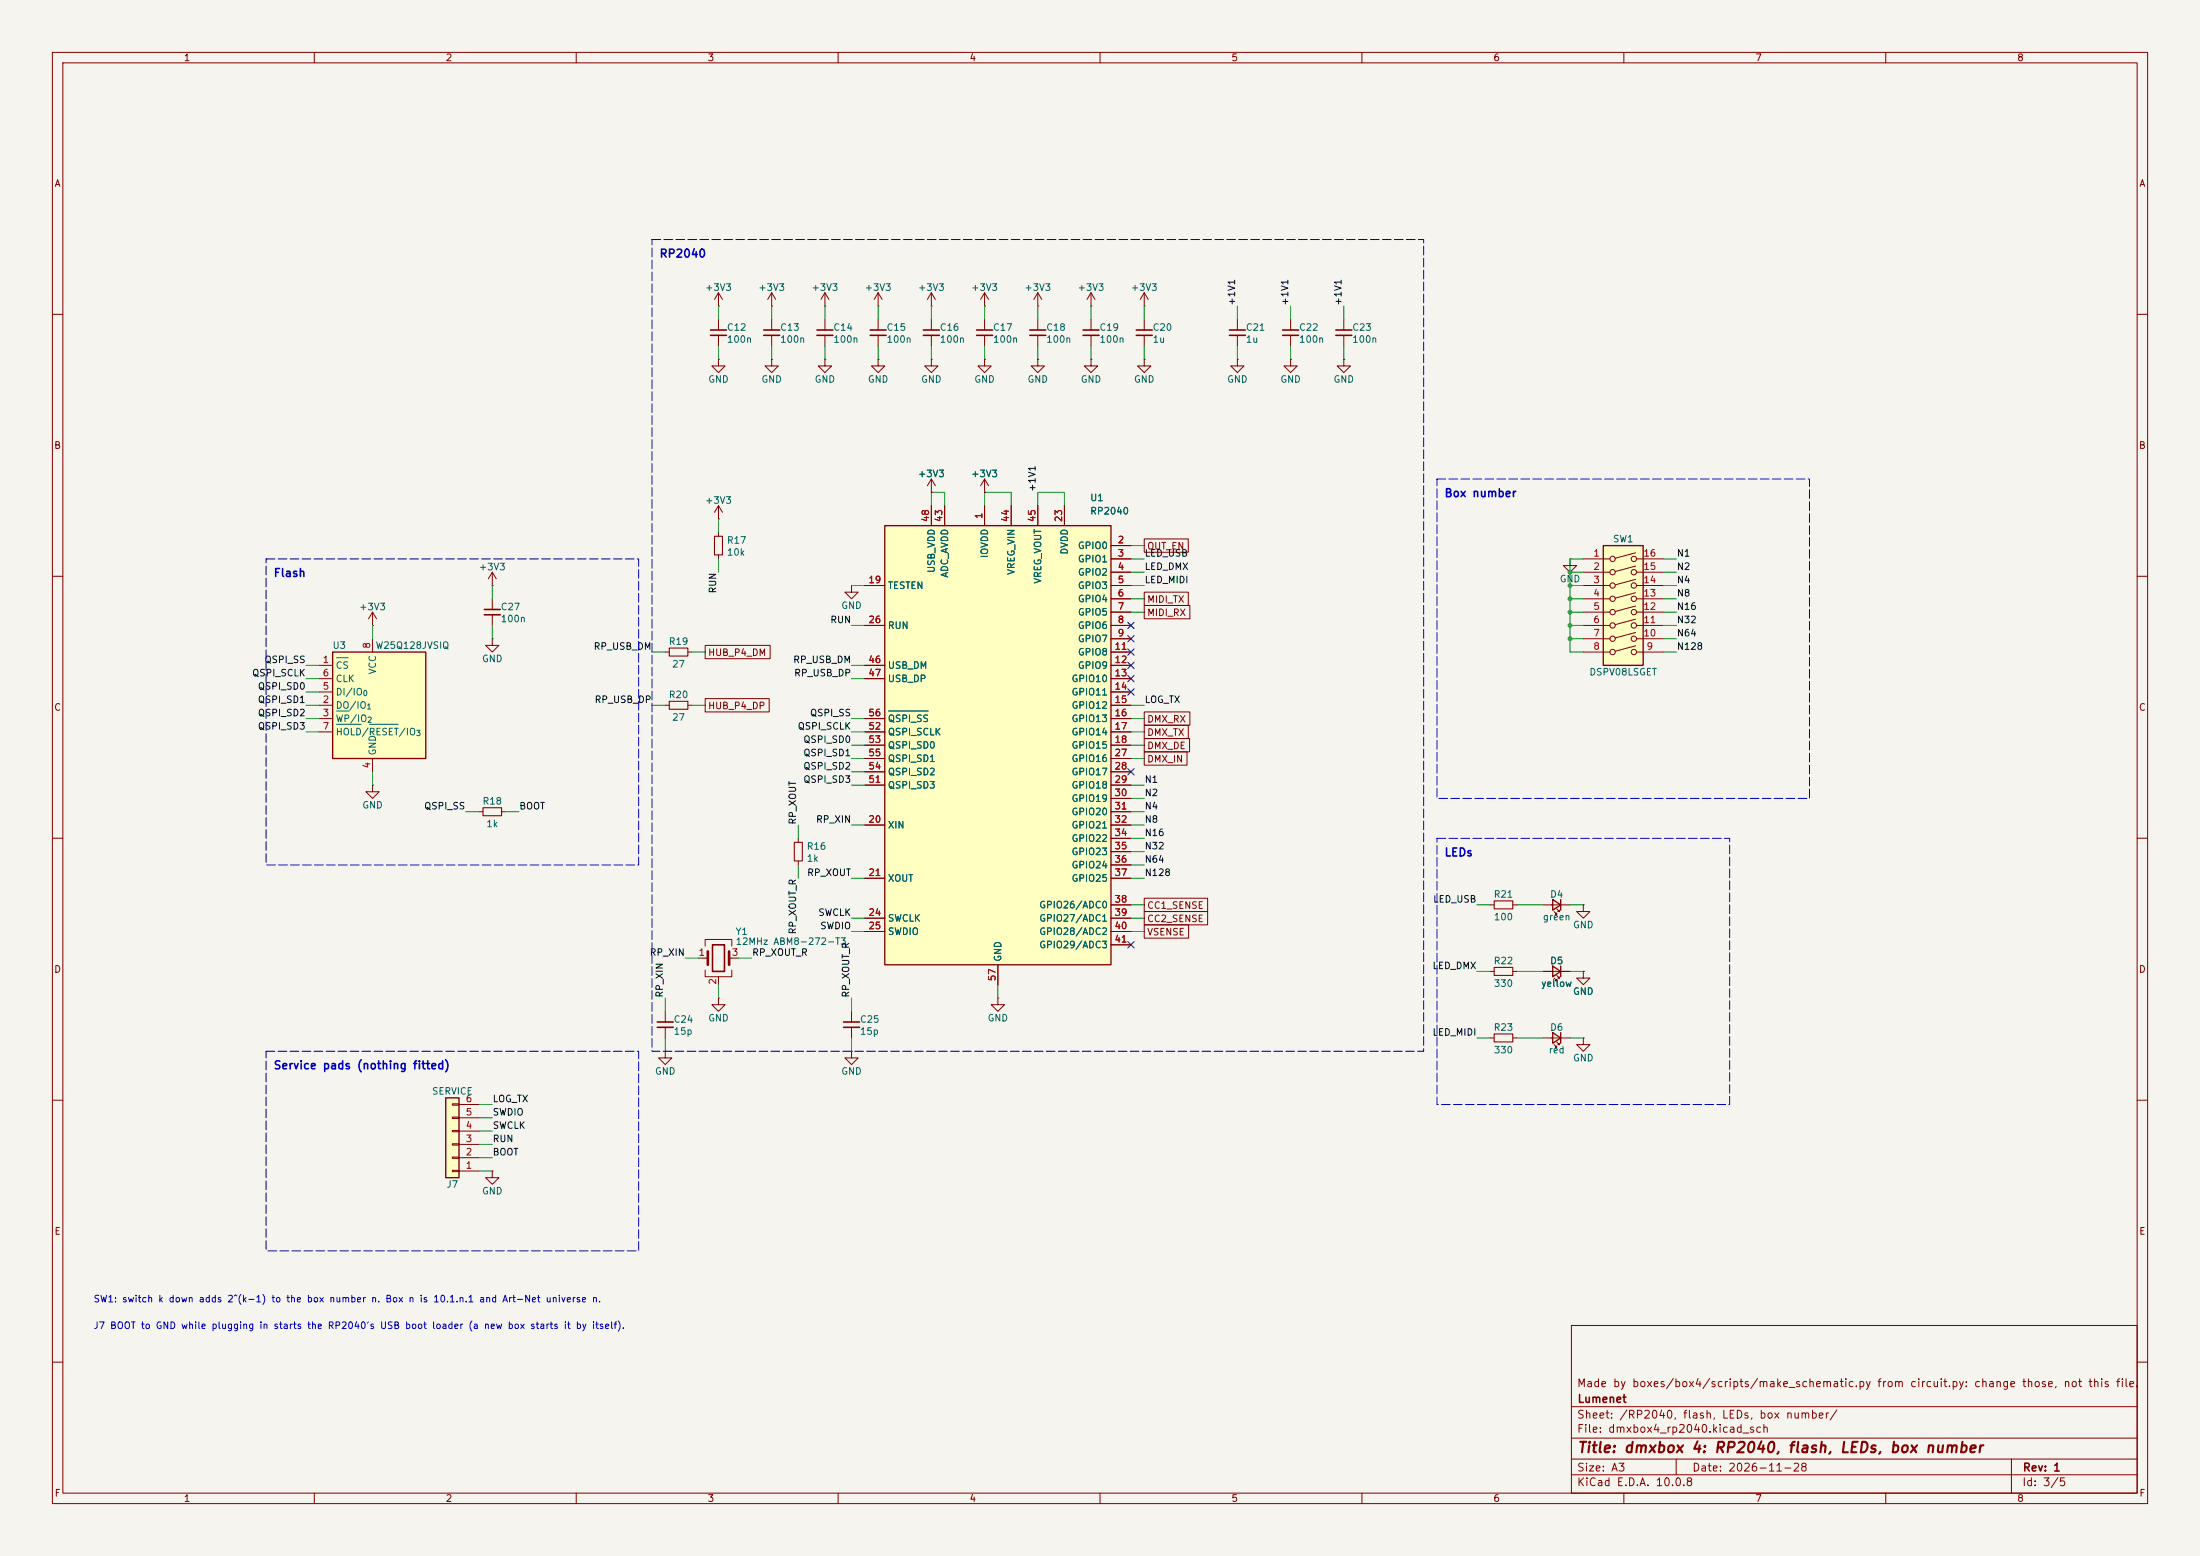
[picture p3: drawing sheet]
<svg xmlns="http://www.w3.org/2000/svg" width="420mm" height="297mm" viewBox="0 0 420 297" stroke-linecap="round" stroke-linejoin="round" font-family="sans-serif">
<path d="M0 0h420v297h-420z" fill="#f5f4ef" stroke="#f5f4ef" stroke-width=".19"/>
<g fill="none" stroke="#840000" stroke-width=".19">
<path d="M10 10h400v277h-400zM12 12h396v273h-396zM60 10v2M110 10v2M160 10v2M210 10v2M260 10v2M310 10v2M360 10v2M147.3 58.4h.1M147.3 55.9v2.5M147.3 55.9l-.7 1.3"/>
<path d="M147.3 55.9l.8 1.3M157.5 58.4h.1M157.5 55.9l-.8 1.3M157.5 55.9l.7 1.3M157.5 55.9v2.5M167.6 58.4h.1M167.6 55.9v2.5M167.6 55.9l-.7 1.3M167.6 55.9l.8 1.3M10 60h2M147.3 61v2M147.3 64v2"/>
<path d="M167.6 68.6v1.3h1.3l-1.3 1.2-1.2-1.2h1.2M167.6 68.6h.1M167.6 61v2M167.6 64v2M218.4 61v2M218.4 64v2M236.2 68.6v1.3h1.3l-1.3 1.2-1.3-1.2h1.3M236.2 68.6h.1M246.4 68.6v1.3h1.2l-1.2 1.2-1.3-1.2h1.3M246.4 68.6h.1M256.5 68.6v1.3h1.3l-1.3 1.2-1.2-1.2h1.2M256.5 68.6h.1"/>
<path d="M256.5 61v2M256.5 64v2M408 60h2M10 110h2M408 110h2M10 160h2M71.1 149.9v1.2h1.3l-1.3 1.3-1.3-1.3h1.3M71.1 149.9h.1M408 160h2M190.5 190.5v1.3h1.3l-1.3 1.2-1.3-1.2h1.3M190.5 190.5h.1M10 210h2"/>
<path d="M408 210h2M300 253h108v32h-108zM10 260h2M300 278.5h108M300 274.5h108M300 268.5h108M320 278.5v3M384 278.5v6.5M408 260h2M60 285v2M110 285v2M160 285v2"/>
<path d="M210 285v2M260 285v2M300 281.5h108M310 285v2M360 285v2"/>
</g>
<path d="M145.8 63h3M145.8 64h3M166.1 63h3.1M166.1 64h3.1M216.9 63h3.1M216.9 64h3.1M255 63h3.1M255 64h3.1" fill="none" stroke="#840000" stroke-width=".3"/>
<path d="M168.9 100.3h43.2v83.9h-43.2z" fill="#ffffc2"/>
<path d="M168.9 100.3h43.2v83.9h-43.2z" fill="none" stroke="#840000" stroke-width=".25"/>
<g fill="none" stroke="#840000" stroke-width=".19">
<path d="M157.5 61v2M157.5 64v2M177.8 96.5v3.8M180.3 96.5v3.8M188 96.5v3.8M193 96.5v3.8M198.1 96.5v3.8M203.2 96.5v3.8M137.2 101.6v.8M137.2 105.9v.8M165.1 111.8h3.8M165.1 119.4h3.8"/>
<path d="M212.1 104.1h3.8M212.1 106.7h3.8M212.1 109.2h3.8M212.1 111.8h3.8M212.1 114.3h3.8M212.1 116.8h3.8M212.1 119.4h3.8M127 124.5h.8M127 134.6h.8M131.3 124.5h.8M131.3 134.6h.8M165.1 127h3.8"/>
<path d="M165.1 129.5h3.8M165.1 137.2h3.8M165.1 139.7h3.8M212.1 121.9h3.8M212.1 124.5h3.8M212.1 127h3.8M212.1 129.5h3.8M212.1 132.1h3.8M212.1 134.6h3.8M212.1 137.2h3.8M212.1 139.7h3.8M165.1 142.2h3.8"/>
<path d="M165.1 157.5h3.8M165.1 144.8h3.8M165.1 147.3h3.8M165.1 149.9h3.8M212.1 142.2h3.8M212.1 157.5h3.8M212.1 144.8h3.8M212.1 147.3h3.8M212.1 149.9h3.8M212.1 152.4h3.8M212.1 154.9h3.8M165.1 167.6h3.8"/>
<path d="M165.1 175.3h3.8M165.1 177.8h3.8M212.1 167.6h3.8M212.1 175.3h3.8M212.1 177.8h3.8M212.1 160h3.8M212.1 162.6h3.8M212.1 165.1h3.8M212.1 172.7h3.8M190.5 184.2v3.8M212.1 180.3h3.8"/>
</g>
<path d="M169.6 135.7h7.6" fill="none" stroke="#006464" stroke-width=".19"/>
<path d="M136.4 102.4h1.5v3.5h-1.5zM127.8 123.7h3.5v1.5h-3.5zM127.8 133.9h3.5v1.5h-3.5z" fill="none" stroke="#840000" stroke-width=".2"/>
<path d="M156 63h3M156 64h3" fill="none" stroke="#840000" stroke-width=".3"/>
<path d="M63.5 124.5h17.8v20.3h-17.8z" fill="#ffffc2"/>
<path d="M63.5 124.5h17.8v20.3h-17.8zM296.4 197.1l1.5 1-1.5 1zM296.4 184.4l1.5 1-1.5 1zM297.9 184.4v2M297.9 197.1v2" fill="none" stroke="#840000" stroke-width=".25"/>
<g fill="none" stroke="#840000" stroke-width=".19">
<path d="M208.3 58.4h.1M208.3 55.9v2.5M208.3 55.9l-.8 1.3M208.3 55.9l.7 1.3M218.4 58.4h.1M218.4 55.9l-.7 1.3M218.4 55.9l.8 1.3M218.4 55.9v2.5M198.1 61v2M198.1 64v2M208.3 68.6v1.3h1.2l-1.2 1.2-1.3-1.2h1.3M208.3 68.6h.1"/>
<path d="M208.3 61v2M208.3 64v2M218.4 68.6v1.3h1.3l-1.3 1.2-1.2-1.2h1.2M218.4 68.6h.1M236.2 61v2M236.2 64v2M246.4 61v2M246.4 64v2M162.6 111.8v1.2h1.2l-1.2 1.3-1.3-1.3h1.3M162.6 111.8h.1M61 127h2.5M61 134.6h2.5"/>
<path d="M61 137.2h2.5M61 132.1h2.5M61 129.5h2.5M61 139.7h2.5M71.1 121.9v2.6M71.1 144.8v2.5M152.4 160v.8M152.4 164.3v.8M133.3 182.9h1.8M134.6 180.6v-1.3h5.1v1.3M134.6 185.2v1.2h5.1v-1.2M137.2 186.4v1.6"/>
<path d="M139.2 182.9h1.8M284.5 198.1h.7M284.5 185.4h.7M288.8 198.1h.8M288.8 185.4h.8M294.6 198.1h5.1M294.6 185.4h5.1M296.7 199.4l.5 .5h-.3h.3v-.3M296.7 186.7l.5 .5h-.3h.3v-.3M297.2 198.9l.5 .5h-.3h.3v-.3M297.2 186.2l.5 .5h-.3h.3v-.3M162.6 200.7v1.2h1.2l-1.2 1.3-1.3-1.3h1.3"/>
<path d="M162.6 200.7h.1M94 223.5v1.3h1.2l-1.2 1.3-1.3-1.3h1.3M94 223.5h.1"/>
</g>
<path d="M64.2 125.6h2.3M64.2 135.7h2.5M64.2 138.3h4.7M70.5 138.3h5.5" fill="none" stroke="#006464" stroke-width=".19"/>
<path d="M151.6 160.8h1.6v3.5h-1.6zM285.2 184.7h3.6v1.5h-3.6zM285.2 197.4h3.6v1.5h-3.6z" fill="none" stroke="#840000" stroke-width=".2"/>
<path d="M196.6 63h3M196.6 64h3M206.8 63h3M206.8 64h3M234.7 63h3M234.7 64h3M244.9 63h3M244.9 64h3M136 180.3h2.3v5.1h-2.3z" fill="none" stroke="#840000" stroke-width=".3"/>
<path d="M135.1 181.6v2.6M139.2 181.6v2.6" fill="none" stroke="#840000" stroke-width=".51"/>
<path d="M85.1 209.6h2.5v15.2h-2.5z" fill="#ffffc2"/>
<path d="M85.1 209.6h2.5v15.2h-2.5z" fill="none" stroke="#840000" stroke-width=".25"/>
<g fill="none" stroke="#840000" stroke-width=".19">
<path d="M188 58.4h.1M188 55.9v2.5M188 55.9l-.8 1.3M188 55.9l.7 1.3M198.1 58.4h.1M198.1 55.9l-.7 1.3M198.1 55.9l.8 1.3M198.1 55.9v2.5M188 68.6v1.3h1.2l-1.2 1.2-1.3-1.2h1.3M188 68.6h.1M188 61v2M188 64v2"/>
<path d="M198.1 68.6v1.3h1.3l-1.3 1.2-1.3-1.2h1.3M198.1 68.6h.1M71.1 119.4h.1M71.1 116.8l-.7 1.3M71.1 116.8l.8 1.3M71.1 116.8v2.6M94 111.8h.1M94 109.2l-.8 1.3M94 109.2l.7 1.3M94 109.2v2.6M127 193v2.1M127 196.1v2"/>
<path d="M137.2 190.5v1.3h1.2l-1.2 1.2-1.3-1.2h1.3M137.2 190.5h.1M86.4 218.3h1.2v.3h-1.2zM86.4 215.8h1.2v.2h-1.2zM86.4 213.2h1.2v.3h-1.2zM86.4 210.7h1.2v.2h-1.2zM87.6 218.4h3.8M87.6 215.9h3.8M87.6 213.4h3.8M87.6 210.8h3.8M127 200.7v1.2h1.3l-1.3 1.3-1.3-1.3h1.3M127 200.7h.1"/>
<path d="M86.4 223.4h1.2v.2h-1.2zM86.4 220.9h1.2v.2h-1.2zM87.6 223.5h3.8M87.6 221h3.8"/>
</g>
<path d="M186.4 63h3.1M186.4 64h3.1M125.5 195.1h3M125.5 196.1h3" fill="none" stroke="#840000" stroke-width=".3"/>
<path d="M306.1 104.1h7.6v22.9h-7.6z" fill="#ffffc2"/>
<g fill="none" stroke="#840000" stroke-width=".19">
<path d="M137.2 58.4h.1M137.2 55.9v2.5M137.2 55.9l-.8 1.3M137.2 55.9l.7 1.3M177.8 58.4h.1M177.8 55.9v2.5M177.8 55.9l-.8 1.3M177.8 55.9l.8 1.3M137.2 68.6v1.3h1.2l-1.2 1.2-1.3-1.2h1.3M137.2 68.6h.1M137.2 61v2M137.2 64v2"/>
<path d="M147.3 68.6v1.3h1.3l-1.3 1.2-1.3-1.2h1.3M147.3 68.6h.1M157.5 68.6v1.3h1.2l-1.2 1.2-1.3-1.2h1.3M157.5 68.6h.1M177.8 68.6v1.3h1.3l-1.3 1.2-1.3-1.2h1.3M177.8 68.6h.1M177.8 61v2M177.8 64v2M137.2 99.1h.1M137.2 96.5l-.8 1.3M137.2 96.5l.7 1.3M137.2 96.5v2.6"/>
<path d="M177.8 94h.1M177.8 91.4l-.8 1.3M177.8 91.4l.8 1.3M177.8 91.4v2.6M177.8 96.5v3.8M180.3 96.5v3.8M188 94h.1M188 91.4l-.8 1.3M188 91.4l.7 1.3M188 91.4v2.6M188 96.5v3.8M193 96.5v3.8"/>
<path d="M198.1 96.5v3.8M203.2 96.5v3.8M94 114.3v2M94 117.3v2.1M165.1 111.8h3.8M165.1 119.4h3.8M212.1 106.7h3.8M212.1 109.2h3.8M212.1 111.8h3.8M212.1 114.3h3.8M212.1 116.8h3.8M212.1 119.4h3.8"/>
<path d="M212.1 104.1h3.8M218.4 115.6h8.8v2.5h-8.8zM218.4 102.9h8.4v2.5h-8.4zM218.4 113h8.4v2.6h-8.4zM299.7 106.7v1.3h1.3l-1.3 1.2-1.3-1.2h1.3M299.7 106.7h.1M302.3 106.7h5M302.3 109.2h5M302.3 111.8h5M302.3 114.3h5M302.3 116.8h5M302.3 119.4h5"/>
<path d="M312.2 105.5l-3.8 1.1M312.2 108.1l-3.8 1M312.2 110.6l-3.8 1M312.2 113.1l-3.8 1.1M312.2 115.7l-3.8 1M312.2 118.2l-3.8 1M312.4 106.7h5.1M312.4 109.2h5.1M312.4 111.8h5.1M312.4 114.3h5.1M312.4 116.8h5.1M312.4 119.4h5.1"/>
<path d="M94 121.9v1.3h1.2l-1.2 1.3-1.3-1.3h1.3M94 121.9h.1M134.6 123.2h12.4v2.5h-12.4zM134.6 133.3h12.2v2.6h-12.2zM165.1 127h3.8M165.1 129.5h3.8M165.1 137.2h3.8M165.1 139.7h3.8M212.1 121.9h3.8M212.1 124.5h3.8M212.1 127h3.8M212.1 129.5h3.8"/>
<path d="M212.1 132.1h3.8M212.1 134.6h3.8M212.1 137.2h3.8M212.1 139.7h3.8M218.4 135.9h8.8v2.5h-8.8zM218.4 138.4h8.4v2.6h-8.4zM302.3 121.9h5M302.3 124.5h5M312.2 120.7l-3.8 1.1M312.2 123.3l-3.8 1M312.4 121.9h5.1M312.4 124.5h5.1"/>
<path d="M91.4 154.9h.8M95.8 154.9h.7M165.1 142.2h3.8M165.1 157.5h3.8M165.1 144.8h3.8M165.1 147.3h3.8M165.1 149.9h3.8M212.1 154.9h3.8M212.1 142.2h3.8M212.1 157.5h3.8M212.1 144.8h3.8M212.1 147.3h3.8"/>
<path d="M212.1 149.9h3.8M212.1 152.4h3.8M218.4 141h8.7v2.5h-8.7zM218.4 143.5h8.2v2.6h-8.2zM165.1 167.6h3.8M165.1 175.3h3.8M165.1 177.8h3.8M212.1 172.7h3.8M212.1 167.6h3.8M212.1 175.3h3.8M212.1 177.8h3.8M212.1 160h3.8"/>
<path d="M212.1 162.6h3.8M212.1 165.1h3.8M218.4 174h12.1v2.5h-12.1zM218.4 176.5h8.5v2.6h-8.5zM218.4 171.4h12.1v2.6h-12.1zM284.5 172.7h.7M288.8 172.7h.8M294.6 172.7h5.1M296.7 174l.5 .5h-.3h.3v-.3M297.2 173.5l.5 .5h-.3h.3v-.3M302.3 172.7v1.3h1.2l-1.2 1.3-1.3-1.3h1.3M302.3 172.7h.1"/>
<path d="M162.6 193v2.1M162.6 196.1v2M190.5 184.2v3.8M212.1 180.3h3.8M294.6 185.4h1.8M297.9 185.4h1.8M302.3 185.4v1.3h1.2l-1.2 1.3-1.3-1.3h1.3M302.3 185.4h.1M302.3 198.1v1.3h1.2l-1.2 1.3-1.3-1.3h1.3M302.3 198.1h.1"/>
<circle cx="307.8" cy="109.2" r=".51"/>
<circle cx="307.8" cy="119.4" r=".51"/>
<circle cx="307.8" cy="106.7" r=".51"/>
<circle cx="307.8" cy="114.3" r=".51"/>
<circle cx="307.8" cy="111.8" r=".51"/>
<circle cx="307.8" cy="116.8" r=".51"/>
<circle cx="311.9" cy="109.2" r=".51"/>
<circle cx="311.9" cy="119.4" r=".51"/>
<circle cx="311.9" cy="116.8" r=".51"/>
<circle cx="311.9" cy="111.8" r=".51"/>
<circle cx="311.9" cy="114.3" r=".51"/>
<circle cx="311.9" cy="106.7" r=".51"/>
<circle cx="307.8" cy="121.9" r=".51"/>
<circle cx="307.8" cy="124.5" r=".51"/>
<circle cx="311.9" cy="121.9" r=".51"/>
<circle cx="311.9" cy="124.5" r=".51"/>
</g>
<path d="M306.1 104.1h7.6v22.9h-7.6zM296.4 171.7l1.5 1-1.5 1zM297.9 171.7v2" fill="none" stroke="#840000" stroke-width=".25"/>
<path d="M135.6 63h3.1M135.6 64h3.1M176.3 63h3M176.3 64h3M92.5 116.3h3M92.5 117.3h3M161 195.1h3.1M161 196.1h3.1" fill="none" stroke="#840000" stroke-width=".3"/>
<path d="M92.2 154.2h3.6v1.5h-3.6zM285.2 172h3.6v1.5h-3.6z" fill="none" stroke="#840000" stroke-width=".2"/>
<g fill="none" stroke="#009600" stroke-width=".19">
<path d="M137.2 58.4v2.6M147.3 58.4v2.6M157.5 58.4v2.6M167.6 58.4v2.6M177.8 58.4v2.6M188 58.4v2.6M198.1 58.4v2.6M208.3 58.4v2.6M218.4 58.4v2.6M236.2 58.4v2.6M246.4 58.4v2.6M256.5 58.4v2.6"/>
<path d="M137.2 66v2.6M147.3 66v2.6M157.5 66v2.6M167.6 66v2.6M177.8 66v2.6M188 66v2.6M198.1 66v2.6M208.3 66v2.6M218.4 66v2.6M236.2 66v2.6M246.4 66v2.6M256.5 66v2.6"/>
<path d="M137.2 99.1v2.5M177.8 96.5v-2.5h2.5v2.5M188 96.5v-2.5h5v2.5M198.1 96.5v-2.5h5.1v2.5M71.1 119.4v2.5M94 111.8v2.5M94 119.4v2.5M137.2 106.7v2.5M162.6 111.8h2.5M162.6 119.4h2.5M215.9 106.7h2.5M215.9 104.1h2.5"/>
<path d="M215.9 109.2h2.5M215.9 111.8h2.5M215.9 114.3h2.5M215.9 116.8h2.5M299.7 109.2h2.6M299.7 111.8h2.6M299.7 114.3h2.6M299.7 116.8h2.6M299.7 119.4h2.6M302.3 106.7h-2.6v17.8h2.6M317.5 106.7h2.5M317.5 109.2h2.5"/>
<path d="M317.5 111.8h2.5M317.5 114.3h2.5M317.5 116.8h2.5M317.5 119.4h2.5M58.4 137.2h2.6M58.4 139.7h2.6M58.4 134.6h2.6M58.4 127h2.6M58.4 129.5h2.6M58.4 132.1h2.6M124.5 134.6h2.5M124.5 124.5h2.5"/>
<path d="M132.1 134.6h2.5M132.1 124.5h2.5M162.6 137.2h2.5M162.6 139.7h2.5M162.6 127h2.5M162.6 129.5h2.5M215.9 137.2h2.5M215.9 139.7h2.5M215.9 134.6h2.5M299.7 121.9h2.6M317.5 124.5h2.5M317.5 121.9h2.5"/>
<path d="M71.1 147.3v2.6M88.9 154.9h2.5M96.5 154.9h2.6M152.4 157.5v2.5M162.6 149.9h2.5M162.6 157.5h2.5M162.6 142.2h2.5M162.6 144.8h2.5M162.6 147.3h2.5M215.9 149.9h2.5M215.9 152.4h2.5M215.9 157.5h2.5"/>
<path d="M215.9 142.2h2.5M215.9 144.8h2.5M215.9 154.9h2.5M152.4 165.1v2.5M162.6 175.3h2.5M162.6 177.8h2.5M162.6 167.6h2.5M215.9 172.7h2.5M215.9 175.3h2.5M215.9 177.8h2.5M215.9 160h2.5M215.9 162.6h2.5"/>
<path d="M215.9 165.1h2.5M215.9 167.6h2.5M281.9 172.7h2.6M289.6 172.7h5M299.7 172.7h2.6M127 190.5v2.5M127 198.1v2.6M130.8 182.9h2.5M137.2 188v2.5M141 182.9h2.5M162.6 190.5v2.5M162.6 198.1v2.6"/>
<path d="M190.5 188v2.5M281.9 185.4h2.6M281.9 198.1h2.6M289.6 185.4h5M289.6 198.1h5M299.7 185.4h2.6M299.7 198.1h2.6M91.4 213.4h2.6M91.4 210.8h2.6M91.4 218.4h2.6M91.4 215.9h2.6M91.4 221h2.6"/>
<path d="M91.4 223.5h2.6"/>
</g>
<g fill="none" stroke="#000084" stroke-width=".19">
<path d="M215.3 118.8l1.2 1.2M216.5 118.8l-1.2 1.2M215.3 128.9l1.2 1.2M215.3 131.5l1.2 1.2M215.3 121.3l1.2 1.2M215.3 123.9l1.2 1.2M215.3 126.4l1.2 1.2M216.5 128.9l-1.2 1.2M216.5 131.5l-1.2 1.2M216.5 121.3l-1.2 1.2M216.5 123.9l-1.2 1.2M216.5 126.4l-1.2 1.2"/>
<path d="M215.3 146.7l1.2 1.2M216.5 146.7l-1.2 1.2M215.3 179.7l1.2 1.2M216.5 179.7l-1.2 1.2"/>
</g>
<path d="M124.5 45.7h147.3v155h-147.3zM274.3 91.4h71.1v61h-71.1zM50.8 106.7h71.1v58.4h-71.1zM274.3 160h55.9v50.8h-55.9zM50.8 200.7h71.1v38.1h-71.1z" fill="none" stroke="#0000c2" stroke-width=".19" stroke-dasharray="1.7 .6"/>
<path d="M169.6 135.7h7.6" fill="none" stroke="#006464" stroke-width=".19"/>
<g fill="#009600">
<circle cx="299.7" cy="109.2" r=".46"/>
<circle cx="299.7" cy="111.8" r=".46"/>
<circle cx="299.7" cy="114.3" r=".46"/>
<circle cx="299.7" cy="116.8" r=".46"/>
<circle cx="299.7" cy="119.4" r=".46"/>
<circle cx="299.7" cy="121.9" r=".46"/>
</g>
<text font-size="2" fill="#840000" x="301" y="277.8">Title: dmxbox 4: RP2040, flash, LEDs, box number</text>
<g font-size="1.5" fill="#0000c2">
<text x="125.8" y="49.5">RP2040</text>
<text x="275.6" y="95.3">Box number</text>
<text x="52.1" y="110.5">Flash</text>
<text x="275.6" y="163.8">LEDs</text>
<text x="52.1" y="204.5">Service pads (nothing fitted)</text>
</g>
<g font-size="1.5" fill="#840000">
<text x="300.9" y="265.1">Made by boxes/box4/scripts/make_schematic.py from circuit.py: change those, not this file.</text>
<text x="301" y="268.1">Lumenet</text>
<text x="300.9" y="273.8">File: dmxbox4_rp2040.kicad_sch</text>
<text x="300.9" y="271.1">Sheet: /RP2040, flash, LEDs, box number/</text>
<text x="300.9" y="281.2">Size: A3</text>
<text x="322.9" y="281.2">Date: 2026-11-28</text>
<text x="386" y="281.2">Rev: 1</text>
<text x="300.9" y="284">KiCad E.D.A. 10.0.8</text>
<text x="385.9" y="284">Id: 3/5</text>
</g>
<g font-size="1.3" fill="#840000">
<text x="35" y="12">1</text>
<text x="85" y="12">2</text>
<text x="135" y="12">3</text>
<text x="185" y="12">4</text>
<text x="235" y="12">5</text>
<text x="285" y="12">6</text>
<text x="335" y="12">7</text>
<text x="385" y="12">8</text>
<text x="10.3" y="36">A</text>
<text x="408.3" y="36">A</text>
<text x="10.2" y="86">B</text>
<text x="408.2" y="86">B</text>
<text x="218.9" y="105.2">OUT_EN</text>
<text x="218.9" y="117.9">MIDI_RX</text>
<text x="218.9" y="115.4">MIDI_TX</text>
<text x="135.1" y="125.5">HUB_P4_DM</text>
<text x="10.2" y="136">C</text>
<text x="135.1" y="135.7">HUB_P4_DP</text>
<text x="408.2" y="136">C</text>
<text x="218.9" y="138.2">DMX_RX</text>
<text x="218.9" y="140.8">DMX_TX</text>
<text x="218.9" y="143.3">DMX_DE</text>
<text x="218.9" y="145.8">DMX_IN</text>
<text x="218.9" y="173.8">CC1_SENSE</text>
<text x="218.9" y="176.3">CC2_SENSE</text>
<text x="218.9" y="178.9">VSENSE</text>
<text x="10.2" y="186">D</text>
<text x="408.2" y="186">D</text>
<text x="10.3" y="236">E</text>
<text x="408.3" y="236">E</text>
<text x="10.3" y="286">F</text>
<text x="35" y="287">1</text>
<text x="85" y="287">2</text>
<text x="135" y="287">3</text>
<text x="185" y="287">4</text>
<text x="235" y="287">5</text>
<text x="285" y="287">6</text>
<text x="335" y="287">7</text>
<text x="385" y="287">8</text>
<text x="408.3" y="286">F</text>
</g>
<g font-size="1.3" fill="#006464">
<text x="134.5" y="55.8">+3V3</text>
<text x="144.7" y="55.8">+3V3</text>
<text x="154.8" y="55.8">+3V3</text>
<text x="165" y="55.8">+3V3</text>
<text x="175.1" y="55.8">+3V3</text>
<text x="185.3" y="55.8">+3V3</text>
<text x="195.5" y="55.8">+3V3</text>
<text x="205.6" y="55.8">+3V3</text>
<text x="215.8" y="55.8">+3V3</text>
<text x="138.7" y="63.4">C12</text>
<text x="138.7" y="65.7">100n</text>
<text x="148.8" y="63.4">C13</text>
<text x="148.8" y="65.7">100n</text>
<text x="159" y="63.4">C14</text>
<text x="159" y="65.7">100n</text>
<text x="169.1" y="63.4">C15</text>
<text x="169.1" y="65.7">100n</text>
<text x="179.3" y="63.4">C16</text>
<text x="179.3" y="65.7">100n</text>
<text x="189.5" y="63.4">C17</text>
<text x="189.5" y="65.7">100n</text>
<text x="199.6" y="63.4">C18</text>
<text x="199.6" y="65.7">100n</text>
<text x="209.8" y="63.4">C19</text>
<text x="209.8" y="65.7">100n</text>
<text x="219.9" y="63.4">C20</text>
<text x="219.9" y="65.7">1u</text>
<text x="237.7" y="63.4">C21</text>
<text x="237.7" y="65.7">1u</text>
<text x="247.9" y="63.4">C22</text>
<text x="247.9" y="65.7">100n</text>
<text x="258" y="63.4">C23</text>
<text x="258" y="65.7">100n</text>
<text x="135.1" y="73.4">GND</text>
<text x="145.3" y="73.4">GND</text>
<text x="155.4" y="73.4">GND</text>
<text x="165.6" y="73.4">GND</text>
<text x="175.7" y="73.4">GND</text>
<text x="185.9" y="73.4">GND</text>
<text x="196.1" y="73.4">GND</text>
<text x="206.2" y="73.4">GND</text>
<text x="216.4" y="73.4">GND</text>
<text x="234.2" y="73.4">GND</text>
<text x="244.3" y="73.4">GND</text>
<text x="254.5" y="73.4">GND</text>
<text x="175.1" y="91.4">+3V3</text>
<text x="185.3" y="91.4">+3V3</text>
<text x="208" y="96">U1</text>
<text x="134.5" y="96.5">+3V3</text>
<text x="208" y="98.5">RP2040</text>
<text x="138.7" y="104.1">R17</text>
<text x="138.7" y="106.4">10k</text>
<text x="188.9" y="106.6" transform="rotate(-90 188.9 106.6)">IOVDD</text>
<text x="204.2" y="106" transform="rotate(-90 204.2 106)">DVDD</text>
<text x="205.7" y="105.1">GPIO0</text>
<text x="205.7" y="107.6">GPIO1</text>
<text x="307.8" y="103.8">SW1</text>
<text x="91.3" y="109.2">+3V3</text>
<text x="169.4" y="112.7">TESTEN</text>
<text x="178.8" y="109.5" transform="rotate(-90 178.8 109.5)">USB_VDD</text>
<text x="181.3" y="110.4" transform="rotate(-90 181.3 110.4)">ADC_AVDD</text>
<text x="194" y="109.8" transform="rotate(-90 194 109.8)">VREG_VIN</text>
<text x="199.1" y="111.5" transform="rotate(-90 199.1 111.5)">VREG_VOUT</text>
<text x="205.7" y="110.2">GPIO2</text>
<text x="205.7" y="112.7">GPIO3</text>
<text x="297.7" y="111.5">GND</text>
<text x="68.5" y="116.8">+3V3</text>
<text x="95.5" y="116.8">C27</text>
<text x="95.5" y="119.1">100n</text>
<text x="160.5" y="116.5">GND</text>
<text x="205.7" y="115.3">GPIO4</text>
<text x="205.7" y="117.8">GPIO5</text>
<text x="63.4" y="124.2">U3</text>
<text x="71.6" y="124.2">W25Q128JVSIQ</text>
<text x="127.6" y="123.4">R19</text>
<text x="169.4" y="120.3">RUN</text>
<text x="205.7" y="120.3">GPIO6</text>
<text x="205.7" y="122.9">GPIO7</text>
<text x="205.7" y="125.4">GPIO8</text>
<text x="64" y="128">CS</text>
<text x="64" y="130.5">CLK</text>
<text x="72.1" y="128.8" transform="rotate(-90 72.1 128.8)">VCC</text>
<text x="91.9" y="126.7">GND</text>
<text x="128.2" y="127.7">27</text>
<text x="169.4" y="128">USB_DM</text>
<text x="169.4" y="130.5">USB_DP</text>
<text x="204.5" y="130.5">GPIO10</text>
<text x="205.7" y="128">GPIO9</text>
<text x="303.3" y="129.2">DSPV08LSGET</text>
<text x="64" y="135.6">DO/IO</text>
<text x="64" y="133">DI/IO</text>
<text x="127.6" y="133.6">R20</text>
<text x="128.2" y="137.9">27</text>
<text x="204.5" y="133">GPIO11</text>
<text x="204.5" y="135.6">GPIO12</text>
<text x="64" y="138.1">WP/IO</text>
<text x="64" y="140.7">HOLD/RESET/IO</text>
<text x="169.4" y="140.7">QSPI_SCLK</text>
<text x="169.4" y="143.2">QSPI_SD0</text>
<text x="169.4" y="138.1">QSPI_SS</text>
<text x="204.5" y="138.1">GPIO13</text>
<text x="204.5" y="140.7">GPIO14</text>
<text x="204.5" y="143.2">GPIO15</text>
<text x="72.1" y="144.3" transform="rotate(-90 72.1 144.3)">GND</text>
<text x="169.4" y="148.3">QSPI_SD2</text>
<text x="169.4" y="145.7">QSPI_SD1</text>
<text x="204.5" y="145.7">GPIO16</text>
<text x="204.5" y="148.3">GPIO17</text>
<text x="69.1" y="154.6">GND</text>
<text x="92" y="153.9">R18</text>
<text x="169.4" y="150.8">QSPI_SD3</text>
<text x="204.5" y="150.8">GPIO18</text>
<text x="204.5" y="153.4">GPIO19</text>
<text x="204.5" y="155.9">GPIO20</text>
<text x="92.7" y="158.2">1k</text>
<text x="169.4" y="158.4">XIN</text>
<text x="204.5" y="158.4">GPIO21</text>
<text x="204.5" y="161">GPIO22</text>
<text x="153.9" y="162.5">R16</text>
<text x="153.9" y="164.8">1k</text>
<text x="204.5" y="163.5">GPIO23</text>
<text x="204.5" y="166.1">GPIO24</text>
<text x="169.4" y="168.6">XOUT</text>
<text x="198.3" y="173.7">GPIO26/ADC0</text>
<text x="204.5" y="168.6">GPIO25</text>
<text x="285" y="171.7">R21</text>
<text x="295.8" y="171.7">D4</text>
<text x="140.3" y="178.8">Y1</text>
<text x="169.4" y="176.2">SWCLK</text>
<text x="169.4" y="178.8">SWDIO</text>
<text x="198.3" y="176.2">GPIO27/ADC1</text>
<text x="198.3" y="178.8">GPIO28/ADC2</text>
<text x="285.1" y="176">100</text>
<text x="294.4" y="176">green</text>
<text x="300.2" y="177.5">GND</text>
<text x="140.3" y="180.7">12MHz ABM8-272-T3</text>
<text x="191.5" y="183.7" transform="rotate(-90 191.5 183.7)">GND</text>
<text x="198.3" y="181.3">GPIO29/ADC3</text>
<text x="285" y="184.4">R22</text>
<text x="295.8" y="184.4">D5</text>
<text x="285.1" y="188.7">330</text>
<text x="294.1" y="188.7">yellow</text>
<text x="300.2" y="190.2">GND</text>
<text x="128.5" y="195.5">C24</text>
<text x="128.5" y="197.8">15p</text>
<text x="135.1" y="195.3">GND</text>
<text x="164.1" y="195.5">C25</text>
<text x="164.1" y="197.8">15p</text>
<text x="188.4" y="195.3">GND</text>
<text x="285" y="197.1">R23</text>
<text x="295.8" y="197.1">D6</text>
<text x="285.1" y="201.4">330</text>
<text x="295.5" y="201.4">red</text>
<text x="300.2" y="202.9">GND</text>
<text x="82.4" y="209.2">SERVICE</text>
<text x="124.9" y="205.4">GND</text>
<text x="160.5" y="205.4">GND</text>
<text x="85.1" y="227">J7</text>
<text x="91.9" y="228.3">GND</text>
</g>
<g font-size="1.3" fill="#0f0f0f">
<text x="236.1" y="58.4" transform="rotate(-90 236.1 58.4)">+1V1</text>
<text x="246.3" y="58.4" transform="rotate(-90 246.3 58.4)">+1V1</text>
<text x="256.4" y="58.4" transform="rotate(-90 256.4 58.4)">+1V1</text>
<text x="198" y="94" transform="rotate(-90 198 94)">+1V1</text>
<text x="218.4" y="106.6">LED_USB</text>
<text x="320" y="106.6">N1</text>
<text x="137" y="113.4" transform="rotate(-90 137 113.4)">RUN</text>
<text x="218.4" y="109.1">LED_DMX</text>
<text x="218.4" y="111.6">LED_MIDI</text>
<text x="320" y="109.1">N2</text>
<text x="320" y="111.6">N4</text>
<text x="158.4" y="119.3">RUN</text>
<text x="320" y="114.2">N8</text>
<text x="320" y="116.7">N16</text>
<text x="320" y="119.3">N32</text>
<text x="113.2" y="124.3">RP_USB_DM</text>
<text x="320" y="121.8">N64</text>
<text x="320" y="124.3">N128</text>
<text x="48" y="129.4">QSPI_SCLK</text>
<text x="49.1" y="132">QSPI_SD0</text>
<text x="50.4" y="126.9">QSPI_SS</text>
<text x="151.3" y="126.9">RP_USB_DM</text>
<text x="151.5" y="129.4">RP_USB_DP</text>
<text x="49.1" y="134.5">QSPI_SD1</text>
<text x="49.1" y="137">QSPI_SD2</text>
<text x="113.4" y="134.5">RP_USB_DP</text>
<text x="154.5" y="137">QSPI_SS</text>
<text x="218.4" y="134.5">LOG_TX</text>
<text x="49.1" y="139.6">QSPI_SD3</text>
<text x="152.2" y="139.6">QSPI_SCLK</text>
<text x="153.3" y="142.1">QSPI_SD0</text>
<text x="153.3" y="147.2">QSPI_SD2</text>
<text x="153.3" y="149.7">QSPI_SD3</text>
<text x="153.3" y="144.7">QSPI_SD1</text>
<text x="218.4" y="149.7">N1</text>
<text x="80.9" y="154.8">QSPI_SS</text>
<text x="99" y="154.8">BOOT</text>
<text x="218.4" y="154.8">N4</text>
<text x="218.4" y="152.3">N2</text>
<text x="152.3" y="157.5" transform="rotate(-90 152.3 157.5)">RP_XOUT</text>
<text x="155.7" y="157.4">RP_XIN</text>
<text x="218.4" y="159.9">N16</text>
<text x="218.4" y="157.4">N8</text>
<text x="154" y="167.5">RP_XOUT</text>
<text x="218.4" y="162.4">N32</text>
<text x="218.4" y="167.5">N128</text>
<text x="218.4" y="165">N64</text>
<text x="273.5" y="172.6">LED_USB</text>
<text x="152.3" y="178.5" transform="rotate(-90 152.3 178.5)">RP_XOUT_R</text>
<text x="156.1" y="175.1">SWCLK</text>
<text x="156.5" y="177.7">SWDIO</text>
<text x="123.9" y="182.8">RP_XIN</text>
<text x="143.5" y="182.8">RP_XOUT_R</text>
<text x="273.4" y="185.3">LED_DMX</text>
<text x="126.9" y="190.5" transform="rotate(-90 126.9 190.5)">RP_XIN</text>
<text x="162.4" y="190.5" transform="rotate(-90 162.4 190.5)">RP_XOUT_R</text>
<text x="273.4" y="198">LED_MIDI</text>
<text x="94" y="213.2">SWDIO</text>
<text x="94" y="215.8">SWCLK</text>
<text x="94" y="210.7">LOG_TX</text>
<text x="94" y="218.3">RUN</text>
<text x="94" y="220.9">BOOT</text>
</g>
<g font-size="1.3" fill="#a90000">
<text x="177.7" y="99.8" transform="rotate(-90 177.7 99.8)">48</text>
<text x="180.2" y="99.8" transform="rotate(-90 180.2 99.8)">43</text>
<text x="187.8" y="99.2" transform="rotate(-90 187.8 99.2)">1</text>
<text x="192.9" y="99.8" transform="rotate(-90 192.9 99.8)">44</text>
<text x="198" y="99.8" transform="rotate(-90 198 99.8)">45</text>
<text x="203.1" y="99.8" transform="rotate(-90 203.1 99.8)">23</text>
<text x="213.3" y="104">2</text>
<text x="213.3" y="106.5">3</text>
<text x="304.1" y="106.5">1</text>
<text x="313.6" y="106.5">16</text>
<text x="165.7" y="111.6">19</text>
<text x="213.3" y="109.1">4</text>
<text x="213.3" y="111.6">5</text>
<text x="304.1" y="109.1">2</text>
<text x="304.1" y="111.6">3</text>
<text x="313.6" y="111.6">14</text>
<text x="313.6" y="109.1">15</text>
<text x="165.7" y="119.2">26</text>
<text x="213.3" y="114.2">6</text>
<text x="213.3" y="116.7">7</text>
<text x="213.3" y="119.2">8</text>
<text x="304.1" y="114.2">4</text>
<text x="304.1" y="116.7">5</text>
<text x="304.1" y="119.2">6</text>
<text x="313.6" y="119.2">11</text>
<text x="313.6" y="116.7">12</text>
<text x="313.6" y="114.2">13</text>
<text x="71" y="123.9" transform="rotate(-90 71 123.9)">8</text>
<text x="212.7" y="124.3">11</text>
<text x="213.3" y="121.8">9</text>
<text x="304.1" y="121.8">7</text>
<text x="304.1" y="124.3">8</text>
<text x="313.6" y="121.8">10</text>
<text x="314.2" y="124.3">9</text>
<text x="61.5" y="126.9">1</text>
<text x="61.5" y="131.9">5</text>
<text x="61.5" y="129.4">6</text>
<text x="165.7" y="126.9">46</text>
<text x="165.7" y="129.4">47</text>
<text x="212.7" y="126.9">12</text>
<text x="212.7" y="129.4">13</text>
<text x="212.7" y="131.9">14</text>
<text x="61.5" y="134.5">2</text>
<text x="61.5" y="137">3</text>
<text x="165.7" y="137">56</text>
<text x="212.7" y="134.5">15</text>
<text x="212.7" y="137">16</text>
<text x="61.5" y="139.6">7</text>
<text x="165.7" y="139.6">52</text>
<text x="165.7" y="142.1">53</text>
<text x="212.7" y="139.6">17</text>
<text x="212.7" y="142.1">18</text>
<text x="71" y="146.8" transform="rotate(-90 71 146.8)">4</text>
<text x="165.7" y="149.7">51</text>
<text x="165.7" y="147.2">54</text>
<text x="165.7" y="144.6">55</text>
<text x="212.7" y="144.6">27</text>
<text x="212.7" y="147.2">28</text>
<text x="212.7" y="149.7">29</text>
<text x="212.7" y="152.3">30</text>
<text x="212.7" y="154.8">31</text>
<text x="165.7" y="157.3">20</text>
<text x="212.7" y="157.3">32</text>
<text x="212.7" y="159.9">34</text>
<text x="165.7" y="167.5">21</text>
<text x="212.7" y="162.4">35</text>
<text x="212.7" y="165">36</text>
<text x="212.7" y="167.5">37</text>
<text x="212.7" y="172.6">38</text>
<text x="165.7" y="175.1">24</text>
<text x="165.7" y="177.7">25</text>
<text x="212.7" y="175.1">39</text>
<text x="212.7" y="177.7">40</text>
<text x="133.3" y="182.7">1</text>
<text x="139.6" y="182.7">3</text>
<text x="212.7" y="180.2">41</text>
<text x="137" y="188.1" transform="rotate(-90 137 188.1)">2</text>
<text x="190.4" y="187.4" transform="rotate(-90 190.4 187.4)">57</text>
<text x="88.8" y="215.8">4</text>
<text x="88.8" y="213.2">5</text>
<text x="88.8" y="210.7">6</text>
<text x="88.8" y="220.8">2</text>
<text x="88.8" y="218.3">3</text>
<text x="88.8" y="223.4">1</text>
</g>
<g font-size="1.3" fill="#0000c2">
<text x="17.8" y="248.9">SW1: switch k down adds 2^(k-1) to the box number n. Box n is 10.1.n.1 and Art-Net universe n.</text>
<text x="17.8" y="254">J7 BOOT to GND while plugging in starts the RP2040's USB boot loader (a new box starts it by itself).</text>
</g>
<g font-size="1" fill="#006464">
<text x="69.1" y="133.1">0</text>
<text x="69.9" y="135.6">1</text>
<text x="70" y="138.2">2</text>
<text x="79.3" y="140.7">3</text>
</g>
</svg>
